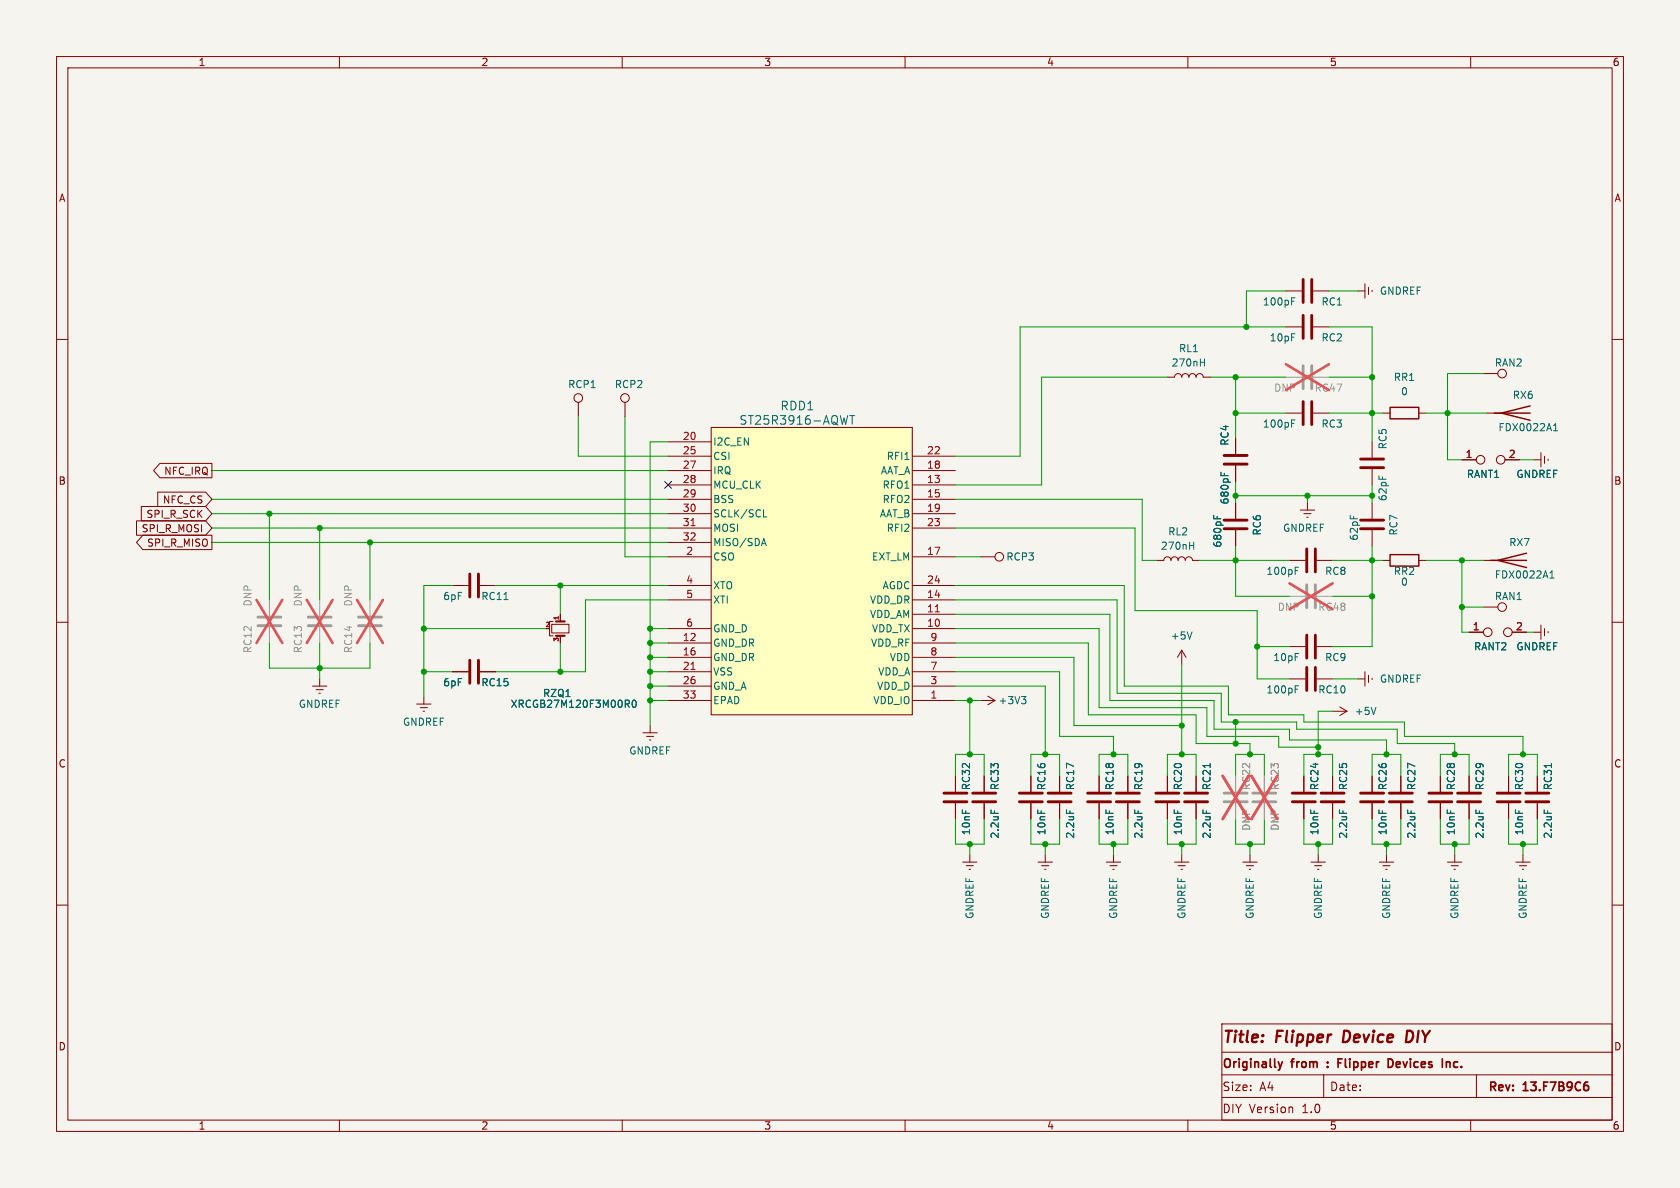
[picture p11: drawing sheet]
<svg xmlns="http://www.w3.org/2000/svg" width="297mm" height="210mm" viewBox="0 0 297 210" stroke-linecap="round" stroke-linejoin="round" font-family="sans-serif">
<path d="M0 0h297v210h-297z" fill="#f5f4ef" stroke="#f5f4ef" stroke-width=".18"/>
<g fill="none" stroke="#840000" stroke-width=".18">
<path d="M10 10h277v190h-277zM12 12h273v186h-273zM60 10v2M110 10v2M160 10v2M210 10v2M260 10v2M10 60h2M227.3 51.4h2.8M227.3 57.8h2.8M232.2 51.4h2.7M232.2 57.8h2.7"/>
<path d="M240 51.4h1.3M241.3 50.2v2.5M241.9 50.8v1.3M242.6 51.3v.3M285 60h2M102.2 71.1v2.6M110.5 71.1v2.6M206.4 66.7h1.2a.64 .64 0 0 1 .7-.7 .64 .64 0 0 1 .6 .7 .64 .64 0 0 1 .6-.7 .64 .64 0 0 1 .7 .7 .64 .64 0 0 1 .6-.7 .64 .64 0 0 1 .7 .7 .64 .64 0 0 1 .6-.7 .64 .64 0 0 1 .6 .7h1.3M218.4 77.5v2.8M227.3 73h2.8M232.2 73h2.7M242.6 78.1v2.8"/>
<path d="M244.5 73h1.2M250.8 73h1.3M262.3 66h2.5M262.9 73h2.5M173.4 98.4h2.5M204.5 99.1h1.2a.64 .64 0 0 1 .7-.7 .64 .64 0 0 1 .6 .7 .64 .64 0 0 1 .6-.7 .64 .64 0 0 1 .7 .7 .64 .64 0 0 1 .6-.7 .64 .64 0 0 1 .6 .7 .64 .64 0 0 1 .7-.7 .64 .64 0 0 1 .6 .7h1.3M218.4 82.3v2.8M218.4 88.9v2.8M218.4 93.7v2.8M229.9 90.2h2.5M230.5 90.8h1.3M231 91.4h.3"/>
<path d="M231.1 88.9v1.3M242.6 82.9v2.8M242.6 88.9v2.8M242.6 93.7v2.8M244.5 99.1h1.2M250.8 99.1h1.3M258.4 81.3h2.6M262.3 99.1h2.5M266.1 81.3h2.5M271.1 81.3h1.3M272.4 80v2.6M273 80.6v1.3"/>
<path d="M273.7 81.2v.2M10 110h2M80 103.5h2.8M80 118.7h2.8M84.8 103.5h2.8M84.8 118.7h2.8M97.5 110.4h3.1v1.5h-3.1zM97.8 109.9h-.6v2.5h.6M99.1 108.6v1.3M99.1 112.4v1.3M208.9 114.9l-.7 1.3M208.9 114.9v2.6"/>
<path d="M208.9 114.9l.8 1.3M228 114.3h2.8M232.8 114.3h2.8M241.3 118.7v2.6M241.9 119.4v1.3M242.6 119.9v.2M259.7 111.8h2.6M262.3 107.3h2.5M267.3 111.8h2.6M271.1 111.8h1.3M272.4 110.5v2.5M273 111.1v1.3"/>
<path d="M273.7 111.6v.3M285 110h2M55.2 121.3h2.6M55.9 121.9h1.2M56.4 122.6h.2M56.5 120v1.3M73.7 124.5h2.5M74.3 125.1h1.3M74.8 125.7h.3M74.9 123.2v1.3M113.7 129.5h2.5M114.3 130.2h1.3"/>
<path d="M114.8 130.8h.3M114.9 128.3v1.2M168.9 137.2v2.8M174 137.2v2.8M182.2 137.2v2.8M187.3 137.2v2.8M194.3 137.2v2.8M199.4 137.2v2.8M206.4 137.2v2.8M211.5 137.2v2.8M228 120h2.8M230.5 137.2v2.8"/>
<path d="M232.8 120h2.8M235.6 125.7h2.5M235.6 137.2v2.8M236.9 125l1.2 .7M238.1 125.7l-1.2 .8M240 120h1.3M242.6 137.2v2.8M247.6 137.2v2.8M254.6 137.2v2.8M259.7 137.2v2.8M266.7 137.2v2.8M271.8 137.2v2.8"/>
<path d="M10 160h2M168.9 142v2.8M170.2 152.4h2.5M170.8 153h1.3M171.3 153.7h.3M171.4 151.1v1.3M174 142v2.8M182.2 142v2.8M183.5 152.4h2.6M184.1 153h1.3M184.7 153.7h.2M184.8 151.1v1.3"/>
<path d="M187.3 142v2.8M194.3 142v2.8M195.6 152.4h2.5M196.2 153h1.3M196.7 153.7h.3M196.8 151.1v1.3M199.4 142v2.8M206.4 142v2.8M207.6 152.4h2.6M208.3 153h1.2M208.8 153.7h.2M208.9 151.1v1.3"/>
<path d="M211.5 142v2.8M219.7 152.4h2.5M220.3 153h1.3M220.9 153.7h.2M221 151.1v1.3M230.5 142v2.8M231.8 152.4h2.5M232.4 153h1.3M232.9 153.7h.3M233 151.1v1.3M235.6 142v2.8M242.6 142v2.8"/>
<path d="M247.6 142v2.8M254.6 142v2.8M255.9 152.4h2.5M256.5 153h1.3M257 153.7h.3M257.2 151.1v1.3M259.7 142v2.8M266.7 142v2.8M268 152.4h2.5M268.6 153h1.3M269.1 153.7h.3M269.2 151.1v1.3"/>
<path d="M271.8 142v2.8M285 160h2M60 198v2M110 198v2M160 198v2M210 198v2M216 181h69v17h-69zM216 186h69M216 190h69M216 194h69M228.5 195.8v.9M234 190v4"/>
<path d="M260 198v2M261 190v4"/>
<circle cx="102.2" cy="70.4" r=".76"/>
<circle cx="110.5" cy="70.4" r=".76"/>
<circle cx="265.6" cy="66" r=".76"/>
<circle cx="176.7" cy="98.4" r=".76"/>
<circle cx="261.7" cy="81.3" r=".76"/>
<circle cx="265.3" cy="81.3" r=".76"/>
<circle cx="263" cy="111.8" r=".76"/>
<circle cx="265.6" cy="107.3" r=".76"/>
<circle cx="266.6" cy="111.8" r=".76"/>
</g>
<path d="M226 187.7l.3 1M226.3 188.7l-.1 .3M226.7 187.7l-.4 1M234.7 188.5v.2M234.7 187.8v.1M236.6 187.9h.5M237.3 187.2h-.7v1.5M245.4 187.2a.76 .76 0 0 1 .9 .7 .76 .76 0 0 1-.9 .8M255.8 187.8h.5v.9M280.7 191.9l.1 .2-.1 .6" fill="none" stroke="#840000" stroke-width=".3"/>
<path d="M237.6 182.2l-.2 2h.5M249.5 182.3l-.7-.1-.3 2h.5l.5-.3" fill="none" stroke="#840000" stroke-width=".4"/>
<g fill="none" stroke="#840000" stroke-width=".51">
<path d="M230.4 49.4v4.1M230.4 55.8v4M231.9 49.4v4.1M231.9 55.8v4M230.4 71v4.1M231.9 71v4.1M216.4 80.5h4.1M216.4 82h4.1M216.4 91.9h4.1M216.4 93.5h4.1M240.5 81.2h4.1M240.5 82.7h4.1"/>
<path d="M240.5 91.9h4.1M240.5 93.5h4.1M83.1 101.5v4M83.1 116.7v4.1M84.6 101.5v4M84.6 116.7v4.1M231 112.3v4M231 118v4M232.5 112.3v4M232.5 118v4M166.9 140.2h4M166.9 141.7h4"/>
<path d="M172 140.2h4M172 141.7h4M180.2 140.2h4.1M180.2 141.7h4.1M185.3 140.2h4.1M185.3 141.7h4.1M192.3 140.2h4M192.3 141.7h4M197.4 140.2h4M197.4 141.7h4M204.3 140.2h4.1M204.3 141.7h4.1"/>
<path d="M209.4 140.2h4.1M209.4 141.7h4.1M228.5 140.2h4M228.5 141.7h4M233.6 140.2h4M233.6 141.7h4M240.5 140.2h4.1M240.5 141.7h4.1M245.6 140.2h4.1M245.6 141.7h4.1M252.6 140.2h4.1M252.6 141.7h4.1"/>
<path d="M257.7 140.2h4M257.7 141.7h4M264.7 140.2h4M264.7 141.7h4M269.7 140.2h4.1M269.7 141.7h4.1"/>
</g>
<g fill="none" stroke="#006464" stroke-width=".18">
<path d="M228.3 53.3h.5M228.3 52.6h.6M212.2 64h.7M212.9 63.4v1.3M228.3 74.8h.5M228.3 74.2h.6M274.6 76.1h.8M274.6 75.2l.4-.3v1.2M210.3 96.4h.7M211 95.8v1.3M214.6 91.1v.6M215.2 91.3v.4"/>
<path d="M215.8 83.5v.6M216.4 83.7v.4M89.1 106h.7M210.7 111.7l-.4 1.3M274 102.2h.7M274 101.3l.4-.4v1.3M110.8 124.4l.5 .6M111.1 123.8l.2 .2-.2 .4M111.9 123.9l.2-.1a.68 .68 0 0 1 .4 .6 .68 .68 0 0 1-.4 .6l-.2-.1-.1-.3zM213.9 135v.7M229 121.8h.4M229 121.2h.6"/>
<path d="M243.3 125l-.5 1.3M274.3 135v.7M175.2 143.2v.6M188.5 143.2v.6M200.6 143.2v.6M212.7 143.2v.6M236.8 143.2v.6M248.9 143.2v.6M260.9 143.2v.6M273 143.2v.6"/>
</g>
<path d="M230.4 64.6v4.1M231.9 64.6v4.1M45.6 110.6h4.1M45.6 109.1h4.1M54.5 110.6h4M54.5 109.1h4M63.4 110.6h4M63.4 109.1h4M216.4 140.2h4.1M216.4 141.7h4.1M221.5 140.2h4.1M221.5 141.7h4.1" fill="none" stroke="#9c9b98" stroke-width=".51"/>
<path d="M227.3 66.7h2.8M232.2 66.7h2.7M47.6 106v2.8M47.6 110.9v2.8M56.5 106v2.8M56.5 110.9v2.8M65.4 106v2.8M65.4 110.9v2.8M218.4 137.2v2.8M223.5 137.2v2.8M218.4 142v2.8M223.5 142v2.8" fill="none" stroke="#9c9b98" stroke-width=".18"/>
<path d="M227.3 64.4l7.6 4.6M234.9 64.4l-7.6 4.6M45.3 106l4.6 7.7M49.9 106l-4.6 7.7M54.2 106l4.6 7.7M58.8 106l-4.6 7.7M63.1 106l4.6 7.7M67.7 106l-4.6 7.7M216.2 137.2l4.5 7.6M220.7 137.2l-4.5 7.6M221.2 137.2l4.6 7.6M225.8 137.2l-4.6 7.6" fill="none" stroke="#e65255" stroke-width=".46"/>
<path d="M98.3 109.9h1.5M98.3 112.4h1.5" fill="none" stroke="#840000" stroke-width=".38"/>
<path d="M245.7 72h5.1v2h-5.1zM264.2 73h6.3M270.5 71.8l-5.1 1.2 5.1 1.3M245.7 98h5.1v2.1h-5.1zM263.5 99.1h6.4M269.9 97.8l-5.1 1.3 5.1 1.2" fill="none" stroke="#840000" stroke-width=".25"/>
<path d="M125.7 75.6h35.6v50.8h-35.6z" fill="#ffffc2"/>
<g fill="none" stroke="#840000" stroke-width=".18">
<path d="M118.1 78.1h7.6M125.7 75.6h35.6v50.8h-35.6zM218.4 77.5v2.8M24.1 92.1h12.3l1.1 1.2-1.1 1.3h-12.3zM25 89.5h11.4l1.1 1.3-1.1 1.3h-11.4zM25.2 94.6h12.3v2.6h-12.3l-1.1-1.3zM27.9 87h8.5l1.1 1.3-1.1 1.2h-8.5zM28.3 81.9h9.2v2.6h-9.2l-1.1-1.3zM118.1 85.7h7.6M118.1 88.3h7.6M118.1 98.4h7.6M118.1 83.2h7.6"/>
<path d="M118.1 90.8h7.6M118.1 80.6h7.6M118.1 93.3h7.6M118.1 95.9h7.6M161.3 85.7h7.6M161.3 88.3h7.6M161.3 98.4h7.6M161.3 83.2h7.6M161.3 90.8h7.6M161.3 80.6h7.6M161.3 93.3h7.6M218.4 82.3v2.8"/>
<path d="M218.4 88.9v2.8M218.4 93.7v2.8M228 99.1h2.8M232.8 99.1h2.8M258.4 81.3h2.6M266.1 81.3h2.5M80 118.7h2.8M84.8 118.7h2.8M99.1 108.6v1.3M99.1 112.4v1.3M118.1 111.1h7.6M118.1 113.7h7.6"/>
<path d="M118.1 106h7.6M118.1 116.2h7.6M118.1 118.7h7.6M118.1 103.5h7.6M161.3 111.1h7.6M161.3 108.6h7.6M161.3 113.7h7.6M161.3 106h7.6M161.3 116.2h7.6M161.3 118.7h7.6M161.3 103.5h7.6M259.7 111.8h2.6"/>
<path d="M267.3 111.8h2.6M118.1 123.8h7.6M118.1 121.3h7.6M161.3 123.8h7.6M161.3 121.3h7.6M168.9 137.2v2.8M173.4 123.8h2.5M174 137.2v2.8M174.6 123.1l1.3 .7M175.9 123.8l-1.3 .8M182.2 137.2v2.8M187.3 137.2v2.8"/>
<path d="M194.3 137.2v2.8M199.4 137.2v2.8M206.4 137.2v2.8M211.5 137.2v2.8M230.5 137.2v2.8M235.6 137.2v2.8M242.6 137.2v2.8M247.6 137.2v2.8M254.6 137.2v2.8M259.7 137.2v2.8M266.7 137.2v2.8M271.8 137.2v2.8"/>
<path d="M168.9 142v2.8M174 142v2.8M182.2 142v2.8M187.3 142v2.8M194.3 142v2.8M199.4 142v2.8M206.4 142v2.8M211.5 142v2.8M230.5 142v2.8M235.6 142v2.8M242.6 142v2.8M243.8 152.4h2.6"/>
<path d="M244.5 153h1.2M245 153.7h.2M245.1 151.1v1.3M247.6 142v2.8M254.6 142v2.8M259.7 142v2.8M266.7 142v2.8M271.8 142v2.8"/>
</g>
<path d="M122.2 92.9h.7M122.2 118.3h.7M165.3 108.2h.8" fill="none" stroke="#a90000" stroke-width=".18"/>
<g fill="none" stroke="#006464" stroke-width=".18">
<path d="M149.9 73.5l-.4 1.5M150.2 73.5h.9M150.7 73.5v1.5M134.7 96.1h.6M135 91.4h.6M135 95.2l.5 1.3M214.6 91.1v.6M215.2 91.3v.4M215.8 83.5v.6M216.4 83.7v.4M229 100.9h.4M229 100.3h.6"/>
<path d="M110.8 124.4l.5 .6M111.1 123.8l.2 .2-.2 .4M111.9 123.9l.2-.1a.68 .68 0 0 1 .4 .6 .68 .68 0 0 1-.4 .6l-.2-.1-.1-.3zM180.6 123.1h.8l-.5 .5M181.1 123.6l.3 .3v.3l-.3 .2M213.9 135v.7M274.3 135v.7M175.2 143.2v.6M188.5 143.2v.6M200.6 143.2v.6M212.7 143.2v.6M236.8 143.2v.6"/>
<path d="M248.9 143.2v.6M260.9 143.2v.6M273 143.2v.6"/>
</g>
<path d="M231 103.4v4M232.5 103.4v4" fill="none" stroke="#9c9b98" stroke-width=".51"/>
<path d="M228 105.4h2.8M232.8 105.4h2.8M218.4 137.2v2.8M223.5 137.2v2.8M218.4 142v2.8M223.5 142v2.8" fill="none" stroke="#9c9b98" stroke-width=".18"/>
<path d="M228 103.1l7.6 4.6M235.6 103.1l-7.6 4.6M216.2 137.2l4.5 7.6M220.7 137.2l-4.5 7.6M221.2 137.2l4.6 7.6M225.8 137.2l-4.6 7.6" fill="none" stroke="#e65255" stroke-width=".46"/>
<path d="M231 97v4.1M232.5 97v4.1" fill="none" stroke="#840000" stroke-width=".51"/>
<g fill="none" stroke="#009600" stroke-width=".18">
<path d="M227.3 57.8h-47v22.8h-11.4M227.3 51.4h-7v6.4M234.9 57.8h7.7v20.3M234.9 51.4h5.1M102.2 73.7v6.9h15.9M110.5 73.7v24.7h7.6M118.1 78.1h-3.2v50.2M206.4 66.7h-22.3v19h-15.2M214 66.7h13.3M218.4 66.7v10.8M218.4 73h8.9M234.9 66.7h7.7"/>
<path d="M234.9 73h9.6M252.1 73h10.8M262.3 66h-6.4v15.3h2.5M37.5 93.3h80.6M37.5 88.3h80.6M37.5 90.8h80.6M37.5 95.9h80.6M37.5 83.2h80.6M47.6 90.8v15.2M56.5 93.3v12.7M65.4 95.9v10.1M168.9 93.3h31.8v14.7h21.5v12h5.8"/>
<path d="M168.9 98.4h4.5M168.9 88.3h33v10.8h2.6M212.1 99.1h15.9M218.4 85.1v3.8M218.4 96.5v8.9h9.6M218.4 87.6h24.2M231.1 87.6v1.3M235.6 99.1h8.9M242.6 96.5v17.8h-7M242.6 85.7v3.2M252.1 99.1h10.2M258.4 99.1v12.7h1.3"/>
<path d="M268.6 81.3h2.5M47.6 113.7v4.4h17.8v-4.4M56.5 113.7v6.3M74.9 111.1h21.6M74.9 118.7h5.1M80 103.5h-5.1v19.7M87.6 103.5h30.5M99.1 103.5v5.1M99.1 113.7v5M114.9 113.7h3.2M114.9 111.1h3.2M114.9 116.2h3.2"/>
<path d="M114.9 118.7h3.2M118.1 106h-14.6v12.7h-15.9M168.9 113.7h23.5v12.7h19.1v5h9.5v2M168.9 111.1h25.4v14h19.1v5.1h12.7v1.9h6.9M168.9 103.5h29.9v17.8h18.4v5.1h13.3v1.2h17.8v2.6h20.9v3.2M168.9 108.6h27.3v15.2h18.4v5.1h13.4v1.9h17.1v2.6M168.9 116.2h21v12.1h19M168.9 106h28.6v16.6h18.4v5h13.3v1.3h17.8v2.5h10.2v2M168.9 118.7h18.4v11.5h9.5v3.2M208.9 117.5v15.9M222.2 114.3h5.8M235.6 105.4h7"/>
<path d="M258.4 107.3h3.9M269.9 111.8h1.2M114.9 123.8h3.2M114.9 121.3h3.2M168.9 123.8h4.5M168.9 121.3h15.9v12.1M168.9 137.2v-3.8h5.1v3.8M171.4 123.8v9.6M182.2 137.2v-3.8h5.1v3.8M194.3 137.2v-3.8h5.1v3.8M206.4 137.2v-3.8h5.1v3.8M218.4 137.2v-3.8h5.1v3.8"/>
<path d="M218.4 127.6v3.8M230.5 137.2v-3.8h5.1v3.8M235.6 125.7h-2.6v7.7M235.6 120h4.4M242.6 137.2v-3.8h5v3.8M254.6 137.2v-3.8h5.1v3.8M266.7 137.2v-3.8h5.1v3.8M168.9 144.8v4.4h5.1v-4.4M171.4 149.2v1.9M182.2 144.8v4.4h5.1v-4.4M184.8 149.2v1.9M194.3 144.8v4.4h5.1v-4.4"/>
<path d="M196.8 149.2v1.9M206.4 144.8v4.4h5.1v-4.4M208.9 149.2v1.9M218.4 144.8v4.4h5.1v-4.4M221 149.2v1.9M230.5 144.8v4.4h5.1v-4.4M233 149.2v1.9M242.6 144.8v4.4h5v-4.4M245.1 149.2v1.9M254.6 144.8v4.4h5.1v-4.4M257.2 149.2v1.9M266.7 144.8v4.4h5.1v-4.4"/>
<path d="M269.2 149.2v1.9"/>
</g>
<path d="M117.5 85.1l1.2 1.2M118.7 85.1l-1.2 1.2" fill="none" stroke="#000084" stroke-width=".18"/>
<g fill="#009600" stroke="#009600" stroke-width=".18">
<circle cx="242.6" cy="105.4" r=".46"/>
<circle cx="242.6" cy="99.1" r=".46"/>
<circle cx="242.6" cy="87.6" r=".46"/>
<circle cx="218.4" cy="99.1" r=".46"/>
<circle cx="222.2" cy="114.3" r=".46"/>
<circle cx="258.4" cy="99.1" r=".46"/>
<circle cx="218.4" cy="87.6" r=".46"/>
<circle cx="231.1" cy="87.6" r=".46"/>
<circle cx="258.4" cy="107.3" r=".46"/>
<circle cx="245.1" cy="149.2" r=".46"/>
<circle cx="269.2" cy="149.2" r=".46"/>
<circle cx="257.2" cy="149.2" r=".46"/>
<circle cx="233" cy="132.1" r=".46"/>
<circle cx="233" cy="133.4" r=".46"/>
<circle cx="218.4" cy="131.4" r=".46"/>
<circle cx="242.6" cy="73" r=".46"/>
<circle cx="218.4" cy="73" r=".46"/>
<circle cx="220.3" cy="57.8" r=".46"/>
<circle cx="218.4" cy="66.7" r=".46"/>
<circle cx="242.6" cy="66.7" r=".46"/>
<circle cx="255.9" cy="73" r=".46"/>
<circle cx="221" cy="149.2" r=".46"/>
<circle cx="218.4" cy="127.6" r=".46"/>
<circle cx="208.9" cy="149.2" r=".46"/>
<circle cx="221" cy="133.4" r=".46"/>
<circle cx="233" cy="149.2" r=".46"/>
<circle cx="269.2" cy="133.4" r=".46"/>
<circle cx="245.1" cy="133.4" r=".46"/>
<circle cx="257.2" cy="133.4" r=".46"/>
<circle cx="208.9" cy="133.4" r=".46"/>
<circle cx="196.8" cy="133.4" r=".46"/>
<circle cx="196.8" cy="149.2" r=".46"/>
<circle cx="114.9" cy="118.7" r=".46"/>
<circle cx="114.9" cy="121.3" r=".46"/>
<circle cx="114.9" cy="123.8" r=".46"/>
<circle cx="114.9" cy="111.1" r=".46"/>
<circle cx="114.9" cy="113.7" r=".46"/>
<circle cx="99.1" cy="118.7" r=".46"/>
<circle cx="99.1" cy="103.5" r=".46"/>
<circle cx="114.9" cy="116.2" r=".46"/>
<circle cx="171.4" cy="123.8" r=".46"/>
<circle cx="208.9" cy="128.3" r=".46"/>
<circle cx="47.6" cy="90.8" r=".46"/>
<circle cx="56.5" cy="93.3" r=".46"/>
<circle cx="65.4" cy="95.9" r=".46"/>
<circle cx="56.5" cy="118.1" r=".46"/>
<circle cx="171.4" cy="149.2" r=".46"/>
<circle cx="171.4" cy="133.4" r=".46"/>
<circle cx="184.8" cy="133.4" r=".46"/>
<circle cx="184.8" cy="149.2" r=".46"/>
<circle cx="74.9" cy="111.1" r=".46"/>
<circle cx="74.9" cy="118.7" r=".46"/>
</g>
<g font-size="2.8" fill="#840000">
<text x="216" y="184.9">Title:</text>
<text x="225.7" y="184.9">Flipper</text>
<text x="238.3" y="184.9">Device</text>
<text x="250.2" y="184.9">DIY</text>
</g>
<g font-size="2.1" fill="#006464">
<text x="130.6" y="75.3">ST25R3916-AQWT</text>
<text x="137.9" y="72.7">RDD1</text>
</g>
<g font-size="2.1" fill="#840000">
<text x="216" y="189.2">Originally</text>
<text x="228.5" y="189.2">from</text>
<text x="237.8" y="189.2">Flipper</text>
<text x="247.3" y="189.2">Devices</text>
<text x="257.4" y="189.2">Inc.</text>
<text x="216" y="193.1">Size:</text>
<text x="216" y="197">DIY Version</text>
<text x="222.7" y="193.1">A4</text>
<text x="230.2" y="197">1.0</text>
<text x="235" y="193.1">Date:</text>
<text x="263" y="193.3">Rev:</text>
<text x="269.4" y="193.3">13.F7B9C6</text>
</g>
<g font-size="1.8" fill="#840000">
<text x="35" y="11.9">1</text>
<text x="85" y="11.9">2</text>
<text x="135" y="11.9">3</text>
<text x="185" y="11.9">4</text>
<text x="235" y="11.9">5</text>
<text x="285" y="11.9">6</text>
<text x="10.3" y="35.9">A</text>
<text x="285.3" y="35.9">A</text>
<text x="10.3" y="85.9">B</text>
<text x="28.7" y="89.2">NFC_CS</text>
<text x="28.9" y="84.1">NFC_IRQ</text>
<text x="285.3" y="85.9">B</text>
<text x="24.9" y="94.3">SPI_R_MOSI</text>
<text x="25.8" y="91.8">SPI_R_SCK</text>
<text x="25.9" y="96.8">SPI_R_MISO</text>
<text x="10.3" y="135.9">C</text>
<text x="285.3" y="135.9">C</text>
<text x="10.3" y="185.9">D</text>
<text x="285.3" y="185.9">D</text>
<text x="35" y="199.9">1</text>
<text x="85" y="199.9">2</text>
<text x="135" y="199.9">3</text>
<text x="185" y="199.9">4</text>
<text x="235" y="199.9">5</text>
<text x="285" y="199.9">6</text>
</g>
<g font-size="1.8" fill="#006464">
<text x="243.8" y="52.3">GNDREF</text>
<text x="223.2" y="54.2">100pF</text>
<text x="233.5" y="54.2">RC1</text>
<text x="207" y="65">270nH</text>
<text x="208.3" y="62.5">RL1</text>
<text x="224.4" y="60.6">10pF</text>
<text x="233.5" y="60.6">RC2</text>
<text x="264.2" y="65">RAN2</text>
<text x="100.3" y="68.8">RCP1</text>
<text x="108.6" y="68.8">RCP2</text>
<text x="246.3" y="67.5">RR1</text>
<text x="247.6" y="70.1">0</text>
<text x="267.3" y="70.7">RX6</text>
<text x="223.2" y="75.8">100pF</text>
<text x="233.5" y="75.8">RC3</text>
<text x="264.8" y="76.4">FDX0022A1</text>
<text x="126" y="79">I2C_EN</text>
<text x="126" y="81.5">CSI</text>
<text x="156.7" y="81.5">RFI1</text>
<text x="217.4" y="78.9" transform="rotate(-90 217.4 78.9)">RC4</text>
<text x="245.3" y="79.5" transform="rotate(-90 245.3 79.5)">RC5</text>
<text x="126" y="84">IRQ</text>
<text x="126" y="86.6">MCU_CLK</text>
<text x="126" y="89.1">BSS</text>
<text x="155.6" y="84">AAT_A</text>
<text x="155.9" y="86.6">RFO1</text>
<text x="155.9" y="89.1">RFO2</text>
<text x="217.4" y="89.3" transform="rotate(-90 217.4 89.3)">680pF</text>
<text x="245.3" y="88.7" transform="rotate(-90 245.3 88.7)">62pF</text>
<text x="259.2" y="84.7">RANT1</text>
<text x="268" y="84.7">GNDREF</text>
<text x="126" y="91.7">SCLK/SCL</text>
<text x="126" y="94.2">MOSI</text>
<text x="155.5" y="91.7">AAT_B</text>
<text x="156.7" y="94.2">RFI2</text>
<text x="206.4" y="94.8">RL2</text>
<text x="223.1" y="94.8" transform="rotate(-90 223.1 94.8)">RC6</text>
<text x="226.7" y="94.2">GNDREF</text>
<text x="240.3" y="95.7" transform="rotate(-90 240.3 95.7)">62pF</text>
<text x="247.2" y="94.8" transform="rotate(-90 247.2 94.8)">RC7</text>
<text x="126" y="99.3">CSO</text>
<text x="126" y="96.7">MISO/SDA</text>
<text x="154.1" y="99.3">EXT_LM</text>
<text x="177.8" y="99.3">RCP3</text>
<text x="205.1" y="97.4">270nH</text>
<text x="216.1" y="96.9" transform="rotate(-90 216.1 96.9)">680pF</text>
<text x="223.8" y="101.8">100pF</text>
<text x="234.2" y="101.8">RC8</text>
<text x="246.3" y="101.8">RR2</text>
<text x="266.7" y="96.7">RX7</text>
<text x="78.3" y="106.3">6pF</text>
<text x="85" y="106.3">RC11</text>
<text x="126" y="104.4">XTO</text>
<text x="126" y="106.9">XTI</text>
<text x="153.7" y="106.9">VDD_DR</text>
<text x="155.9" y="104.4">AGDC</text>
<text x="247.6" y="103.7">0</text>
<text x="264.2" y="102.5">FDX0022A1</text>
<text x="264.2" y="106.3">RAN1</text>
<text x="126" y="112">GND_D</text>
<text x="153.7" y="109.4">VDD_AM</text>
<text x="154.1" y="112">VDD_TX</text>
<text x="206.9" y="113.3">+5V</text>
<text x="126" y="114.5">GND_DR</text>
<text x="126" y="117.1">GND_DR</text>
<text x="126" y="119.6">VSS</text>
<text x="153.9" y="114.5">VDD_RF</text>
<text x="155.1" y="119.6">VDD_A</text>
<text x="157.2" y="117.1">VDD</text>
<text x="225" y="117.1">10pF</text>
<text x="234.2" y="117.1">RC9</text>
<text x="260.5" y="115.2">RANT2</text>
<text x="268" y="115.2">GNDREF</text>
<text x="52.7" y="125.3">GNDREF</text>
<text x="78.3" y="121.5">6pF</text>
<text x="85" y="121.5">RC15</text>
<text x="90.2" y="125.3">XRCGB27M120F3M00R0</text>
<text x="95.9" y="123.4">RZQ1</text>
<text x="126" y="122.1">GND_A</text>
<text x="126" y="124.7">EPAD</text>
<text x="154.3" y="124.7">VDD_IO</text>
<text x="155" y="122.1">VDD_D</text>
<text x="176.4" y="124.7">+3V3</text>
<text x="223.8" y="122.8">100pF</text>
<text x="233" y="122.8">RC10</text>
<text x="243.8" y="120.9">GNDREF</text>
<text x="71.1" y="128.5">GNDREF</text>
<text x="239.4" y="126.6">+5V</text>
<text x="111.1" y="133.6">GNDREF</text>
<text x="171.7" y="139.8" transform="rotate(-90 171.7 139.8)">RC32</text>
<text x="176.8" y="139.8" transform="rotate(-90 176.8 139.8)">RC33</text>
<text x="185" y="139.8" transform="rotate(-90 185 139.8)">RC16</text>
<text x="190.1" y="139.8" transform="rotate(-90 190.1 139.8)">RC17</text>
<text x="197.1" y="139.8" transform="rotate(-90 197.1 139.8)">RC18</text>
<text x="202.2" y="139.8" transform="rotate(-90 202.2 139.8)">RC19</text>
<text x="209.1" y="139.8" transform="rotate(-90 209.1 139.8)">RC20</text>
<text x="214.2" y="139.8" transform="rotate(-90 214.2 139.8)">RC21</text>
<text x="233.3" y="139.8" transform="rotate(-90 233.3 139.8)">RC24</text>
<text x="238.4" y="139.8" transform="rotate(-90 238.4 139.8)">RC25</text>
<text x="245.3" y="139.8" transform="rotate(-90 245.3 139.8)">RC26</text>
<text x="250.4" y="139.8" transform="rotate(-90 250.4 139.8)">RC27</text>
<text x="257.4" y="139.8" transform="rotate(-90 257.4 139.8)">RC28</text>
<text x="262.5" y="139.8" transform="rotate(-90 262.5 139.8)">RC29</text>
<text x="269.5" y="139.8" transform="rotate(-90 269.5 139.8)">RC30</text>
<text x="274.5" y="139.8" transform="rotate(-90 274.5 139.8)">RC31</text>
<text x="171.7" y="147.7" transform="rotate(-90 171.7 147.7)">10nF</text>
<text x="176.8" y="148.3" transform="rotate(-90 176.8 148.3)">2.2uF</text>
<text x="185" y="147.7" transform="rotate(-90 185 147.7)">10nF</text>
<text x="190.1" y="148.3" transform="rotate(-90 190.1 148.3)">2.2uF</text>
<text x="197.1" y="147.7" transform="rotate(-90 197.1 147.7)">10nF</text>
<text x="202.2" y="148.3" transform="rotate(-90 202.2 148.3)">2.2uF</text>
<text x="209.1" y="147.7" transform="rotate(-90 209.1 147.7)">10nF</text>
<text x="214.2" y="148.3" transform="rotate(-90 214.2 148.3)">2.2uF</text>
<text x="233.3" y="147.7" transform="rotate(-90 233.3 147.7)">10nF</text>
<text x="238.4" y="148.3" transform="rotate(-90 238.4 148.3)">2.2uF</text>
<text x="245.3" y="147.7" transform="rotate(-90 245.3 147.7)">10nF</text>
<text x="250.4" y="148.3" transform="rotate(-90 250.4 148.3)">2.2uF</text>
<text x="257.4" y="147.7" transform="rotate(-90 257.4 147.7)">10nF</text>
<text x="262.5" y="148.3" transform="rotate(-90 262.5 148.3)">2.2uF</text>
<text x="269.5" y="147.7" transform="rotate(-90 269.5 147.7)">10nF</text>
<text x="274.5" y="148.3" transform="rotate(-90 274.5 148.3)">2.2uF</text>
<text x="172.3" y="162.5" transform="rotate(-90 172.3 162.5)">GNDREF</text>
<text x="185.6" y="162.5" transform="rotate(-90 185.6 162.5)">GNDREF</text>
<text x="197.7" y="162.5" transform="rotate(-90 197.7 162.5)">GNDREF</text>
<text x="209.8" y="162.5" transform="rotate(-90 209.8 162.5)">GNDREF</text>
<text x="221.8" y="162.5" transform="rotate(-90 221.8 162.5)">GNDREF</text>
<text x="233.9" y="162.5" transform="rotate(-90 233.9 162.5)">GNDREF</text>
<text x="246" y="162.5" transform="rotate(-90 246 162.5)">GNDREF</text>
<text x="258" y="162.5" transform="rotate(-90 258 162.5)">GNDREF</text>
<text x="270.1" y="162.5" transform="rotate(-90 270.1 162.5)">GNDREF</text>
</g>
<g font-size="1.8" fill="#939391">
<text x="225.2" y="69.4">DNP</text>
<text x="232.3" y="69.4">RC47</text>
<text x="44.7" y="107.3" transform="rotate(-90 44.7 107.3)">DNP</text>
<text x="53.6" y="107.3" transform="rotate(-90 53.6 107.3)">DNP</text>
<text x="62.5" y="107.3" transform="rotate(-90 62.5 107.3)">DNP</text>
<text x="225.8" y="108.2">DNP</text>
<text x="233" y="108.2">RC48</text>
<text x="44.7" y="115.6" transform="rotate(-90 44.7 115.6)">RC12</text>
<text x="53.6" y="115.6" transform="rotate(-90 53.6 115.6)">RC13</text>
<text x="62.5" y="115.6" transform="rotate(-90 62.5 115.6)">RC14</text>
<text x="221.2" y="139.8" transform="rotate(-90 221.2 139.8)">RC22</text>
<text x="226.3" y="139.8" transform="rotate(-90 226.3 139.8)">RC23</text>
<text x="221.2" y="147" transform="rotate(-90 221.2 147)">DNP</text>
<text x="226.3" y="147" transform="rotate(-90 226.3 147)">DNP</text>
</g>
<g font-size="1.8" fill="#a90000">
<text x="120.6" y="77.9">20</text>
<text x="120.6" y="80.4">25</text>
<text x="120.6" y="82.9">27</text>
<text x="163.8" y="82.9">18</text>
<text x="163.8" y="80.4">22</text>
<text x="259" y="81">1</text>
<text x="266.6" y="81">2</text>
<text x="120.6" y="85.5">28</text>
<text x="120.6" y="88">29</text>
<text x="163.8" y="85.5">13</text>
<text x="163.8" y="88">15</text>
<text x="120.6" y="90.6">30</text>
<text x="120.6" y="93.1">31</text>
<text x="120.6" y="95.6">32</text>
<text x="163.8" y="90.6">19</text>
<text x="163.8" y="93.1">23</text>
<text x="121.2" y="98.2">2</text>
<text x="163.8" y="98.2">17</text>
<text x="121.2" y="103.3">4</text>
<text x="121.2" y="105.8">5</text>
<text x="163.8" y="105.8">14</text>
<text x="163.8" y="103.3">24</text>
<text x="120.6" y="113.4">12</text>
<text x="121.2" y="110.9">6</text>
<text x="163.8" y="110.9">10</text>
<text x="163.8" y="108.3">11</text>
<text x="164.4" y="113.4">9</text>
<text x="260.3" y="111.5">1</text>
<text x="267.9" y="111.5">2</text>
<text x="120.6" y="116">16</text>
<text x="120.6" y="118.5">21</text>
<text x="164.4" y="118.5">7</text>
<text x="164.4" y="116">8</text>
<text x="120.6" y="121">26</text>
<text x="120.6" y="123.6">33</text>
<text x="164.4" y="123.6">1</text>
<text x="164.4" y="121">3</text>
</g>
<g font-size="1.1" fill="#a90000">
<text x="96.3" y="110.9">2</text>
<text x="98.8" y="113.5" transform="rotate(-90 98.8 113.5)">3</text>
<text x="98.8" y="109.7" transform="rotate(-90 98.8 109.7)">1</text>
</g>
</svg>
